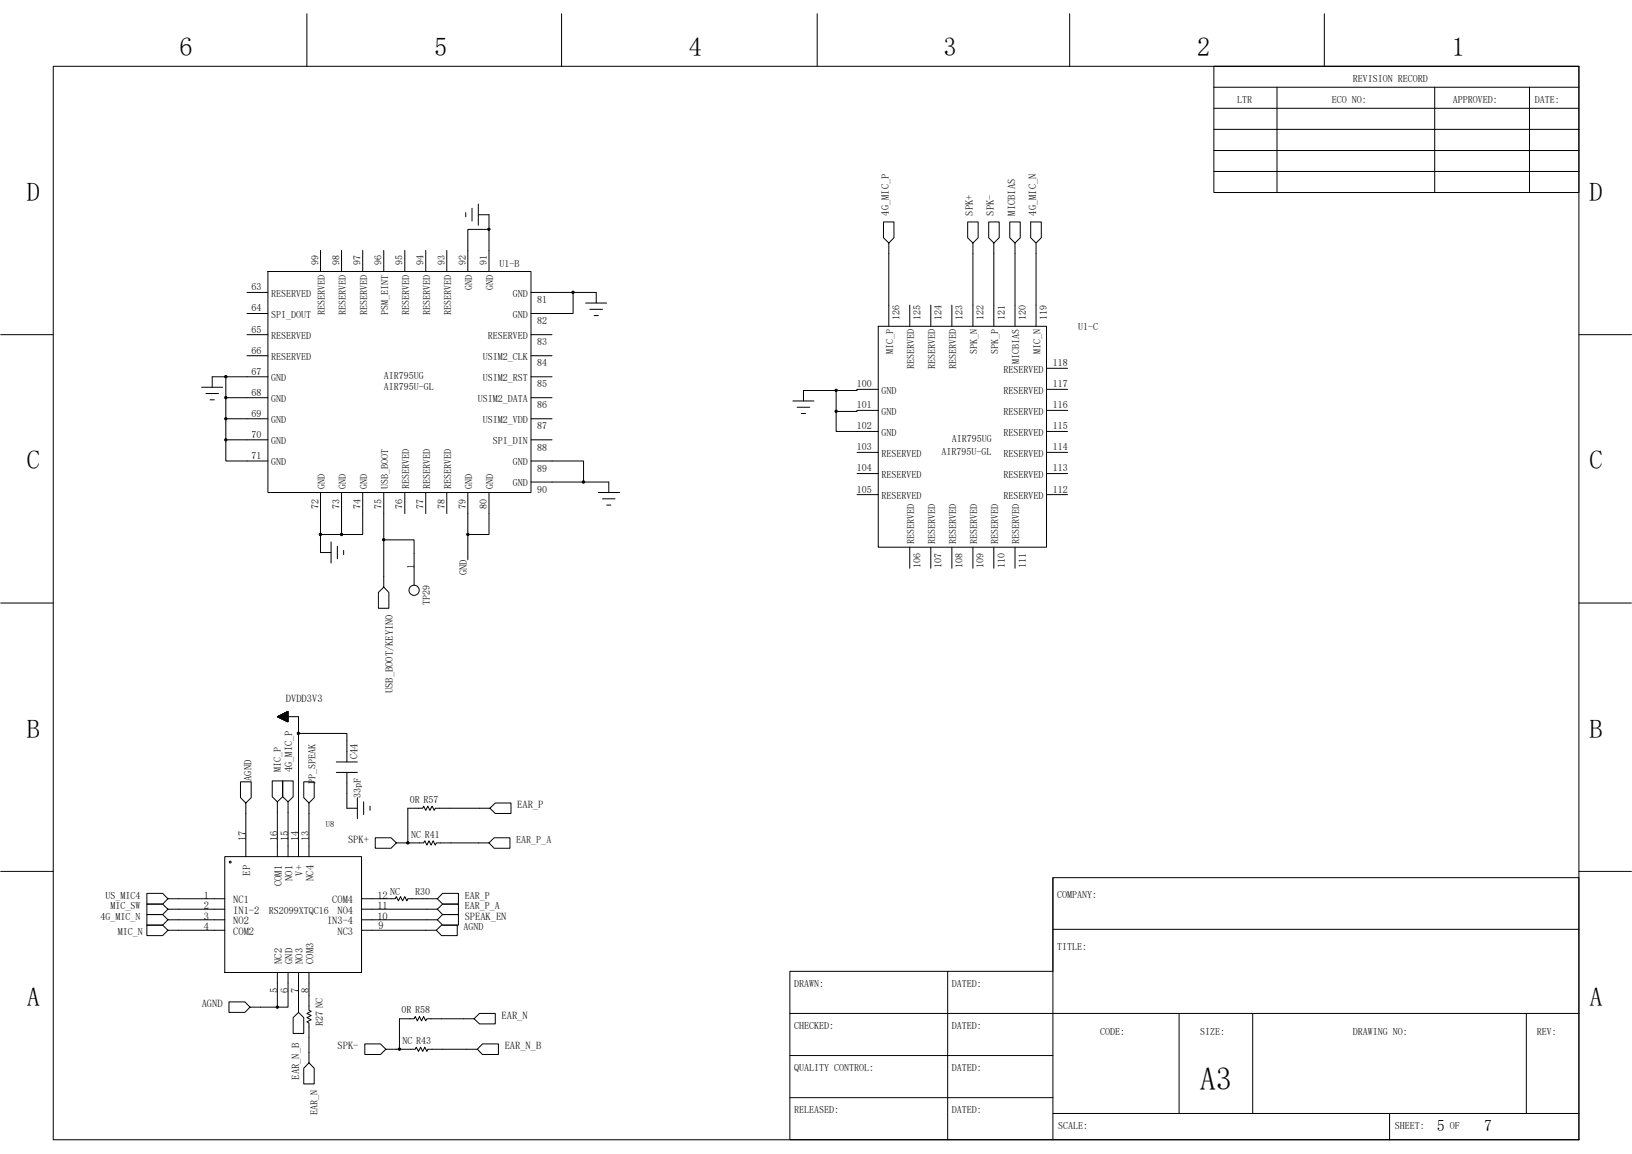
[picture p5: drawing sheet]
<svg xmlns="http://www.w3.org/2000/svg" width="297mm" height="210mm" viewBox="0 0 297 210" stroke-linecap="round" stroke-linejoin="round" font-family="sans-serif">
<g fill="none" stroke="#000" stroke-width=".18">
<path d="M9.7 12.1h277.7v195.3h-277.7zM55.9 2.5v9.6M102.2 2.5v9.6M148.7 2.5v9.6M194.7 2.5v9.6M220.9 15.9h66.5M220.9 19.7h66.5M220.9 12.1h66.5v22.9h-66.5zM232.4 15.9v19.1M241 2.5v9.6M261.1 15.9v19.1M278.4 15.9v19.1"/>
<path d="M84.8 38.7v.8M85.9 37.9v2.3M87.1 37.1v3.9M87.1 39.1h1.9v10.3M220.9 23.5h66.5M220.9 27.4h66.5M220.9 31.2h66.5M45 53.2h3.8M45 57h3.8M48.8 49.4h47.8v40.2h-47.8zM58.3 45.6v3.8M62.2 45.6v3.8"/>
<path d="M66 45.6v3.8M69.8 45.6v3.8M73.7 45.6v3.8M77.5 45.6v3.8M81.3 45.6v3.8M89 41.7h-3.8v7.7M96.6 53.2h11.9v1.9M104.3 53.2v3.8h-7.7M106.6 55.1h3.8M107.4 56.3h2.3M108.1 57.4h.8M159.8 59.4h30.7v40.2h-30.7z"/>
<path d="M161.8 44.2l-1-.9v-2.9h1.9v2.9l-.9 .9v15.2M165.6 55.5v3.9M169.4 55.5v3.9M173.2 55.5v3.9M177.1 44.2l-1-.9v-2.9h1.9v2.9l-.9 .9v15.2M180.9 44.2l-.9-.9v-2.9h1.9v2.9l-1 .9v15.2M184.7 44.2l-.9-.9v-2.9h1.9v2.9l-1 .9v15.2M188.6 44.2l-1-.9v-2.9h1.9v2.9l-.9 .9v15.2M.1 60.9h9.6M36.7 70.5h3.8M37.5 71.6h2.3M38.2 72.7h.8"/>
<path d="M41.1 68.6v3.8h7.7M41.1 72.4v3.8h7.7M41.1 76.2v3.8h7.7M45 60.9h3.8M45 64.7h3.8M48.8 68.6h-10.2v1.9M96.6 60.9h3.9M96.6 64.7h3.9M96.6 68.6h3.9M96.6 72.4h3.9M96.6 76.2h3.9M144.3 73h3.8"/>
<path d="M145.1 74.1h2.3M145.9 75.2h.7M152.2 71.1v3.8h3.8v-.2h3.8M152.2 74.9v3.6h7.6M152.2 71.1h-6v1.9M159.8 70.8h-3.8v.3h-3.8M190.5 70.8h3.8M190.5 74.7h3.8M190.5 78.5h3.8M190.5 67h3.8M287.4 60.9h9.5M41.1 80v3.9h7.7"/>
<path d="M58.3 89.6v10.9h2M60.3 98.6v3.8M61.4 99.4v2.3M62.2 89.6v7.7M66 89.6v7.7h-7.7M69.8 89.6v8.6M73.7 89.6v3.9M77.5 89.6v3.9M81.3 89.6v3.9M85.2 89.6v7.7M89 89.6v7.7h-3.8v4.6M96.6 83.9h9.6v3.8h4.6v1.9"/>
<path d="M96.6 80h3.9M96.6 87.7h9.6M108.9 89.6h3.9M109.7 90.8h2.2M110.4 91.9h.8M156 82.3h3.8M156 86.2h3.8M156 90h3.8M165.6 99.6v3.8M169.4 99.6v3.8M173.2 99.6v3.8M177.1 99.6v3.8"/>
<path d="M180.9 99.6v3.8M184.7 99.6v3.8M190.5 82.3h3.8M190.5 86.2h3.8M190.5 90h3.8M.1 109.7h9.6M62.5 100.2v.7M75.4 106.4v-8.2h-5.6v8.6l1 1v2.9h-1.9v-2.9l.9-1M287.4 109.7h9.5M50.5 130.4h.1M50.6 130.5h1.8M50.6 130.3v.2"/>
<path d="M50.6 130.3h1.8M50.7 130.3v.2M50.7 130.6h1.7M50.8 130.2v.4M50.9 130.6h1.5M50.9 130.2v.4M50.9 130.2h1.5M51 130.1v.6h1.4M51.1 130.1v.6M51.1 130.1h1.3M51.2 130v.7M51.2 130.8h1.2"/>
<path d="M51.3 130v.8M51.3 130.9h1.1M51.4 129.9v1M51.4 129.9h1M51.5 129.9v1M51.6 129.8v1.2M51.7 129.8v1.2h.7M51.8 129.7v1.4h.6M51.9 129.7h.5M51.9 129.7v1.4M52 129.6v1.6h.4M52 129.6h.4"/>
<path d="M52.1 129.6v1.6M52.1 129.6v1.7h.3M52.2 129.6h.2M52.2 129.5v1.8M52.3 129.5v1.8h.1M52.3 129.5h.1M52.4 129.4v1.9M52.4 129.8h-.7v1.2M52.4 129.9h-.9v1h.9M52.4 130h-1.2v.8M52.4 130.3h-1.6v.3M52.4 130.4h-1.9l1.9-1v1.9l-1.9-.9h3.8v25.5"/>
<path d="M54.3 133.5h8.8v5.1M61.2 138.6h3.8M.1 158.6h9.6M40.9 155.9h24.9v21.1h-24.9zM44.7 146.1l-.9-1v-2.8h1.9v2.8l-1 1v9.8M50.5 145.9l1-.9v-2.9h-2v2.9l1 .9v10M52.4 145.9l-.9-.9v-2.9h1.9v2.9l-1 .9v10M56.2 146.1l-.9-1v-2.8h1.9v2.8l-1 1v9.8M61.2 140.5h3.8M63.1 140.5v6.6h1.9M65 145.1v3.9M66.2 145.9v2.3"/>
<path d="M67.3 146.7v.7M74.2 153.4h2.9l.2-.4 .4 .8 .4-.8 .4 .8 .3-.8 .4 .8 .2-.4h9.6l.9 .9h2.9v-1.9h-2.9l-.9 1M89.2 147.1l.9-1h2.9v1.9h-2.9l-.9-.9h-10l-.2 .3-.3-.7-.5 .7-.3-.7-.4 .7-.4-.7-.2 .4h-2.7v6.3h-2.1l-.9 .9h-2.9v-1.9h2.9l.9 1M191.6 159.7v47.7M287.4 158.6h9.5M30.6 165.4l-1-.9h-2.9v1.9h2.9l1-1h10.3M30.6 169.3l-1-1h-2.9v1.9h2.9l1-.9h10.3M40.9 163.5h-10.3l-1 1h-2.9v-1.9h2.9l1 .9M40.9 167.4h-10.3l-1 .9h-2.9v-1.9h2.9l1 1M50.5 177v6.3M52.4 177v6.3h-6.9l-.9 .9h-2.9v-1.9h2.9l.9 1M54.3 177v7.2l1 1v2.8h-1.9v-2.8l.9-1"/>
<path d="M56.2 177v6.8l.4 .2-.7 .4 .7 .4-.7 .4 .7 .3-.7 .4 .3 .2v7.3l1 1v2.8h-1.9v-2.8l.9-1M65.8 167.4h13.8l1 .9h2.8v-1.9h-2.8l-1 1M79.4 169.3l1-1h2.8v1.9h-2.8l-1-.9h-13.6M79.6 163.5l1-.9h2.8v1.9h-2.8l-1-1h-5.4l-.1 .4-.4-.7-.4 .7-.4-.7-.4 .7-.4-.7-.2 .3h-6.1M79.6 165.4l1-.9h2.8v1.9h-2.8l-1-1h-13.8M143.8 176.7h47.8v-17h95.8v47.7h-143.6zM172.5 176.7v30.7M191.6 169.1h95.8M72.7 190.9h2.9l.2-.4 .4 .8 .4-.8 .3 .8 .4-.8 .4 .8 .2-.4h9l.9 1h2.9v-2h-2.9l-.9 1M86.3 185.4l1-1h2.8v1.9h-2.8l-1-.9h-8.6l-.2 .4-.4-.8-.4 .8-.4-.8-.3 .8-.4-.8-.2 .4h-2.7v5.5h-2.5l-.9 1h-2.9v-2h2.9l.9 1M143.8 192.1h47.8M143.8 199.7h47.8"/>
<path d="M143.8 184.4h143.6M214.6 184.4v18.2M228 184.4v18.2M277.8 184.4v18.2M191.6 202.6h95.8M252.9 202.6v4.8"/>
<circle cx="75.4" cy="107.4" r=".93"/>
<circle cx="41.9" cy="156.9" r=".17"/>
</g>
<g fill="#000" stroke="#000" stroke-width=".18">
<path d="M40.9 68.4h.3v.3h-.3z" fill-rule="evenodd"/>
<path d="M40.9 72.2h.3v.3h-.3z" fill-rule="evenodd"/>
<path d="M40.9 76h.3v.3h-.3z" fill-rule="evenodd"/>
<path d="M62 97.1h.3v.3h-.3z" fill-rule="evenodd"/>
<path d="M69.7 98.1h.3v.3h-.3z" fill-rule="evenodd"/>
<path d="M85 97.1h.3v.3h-.3z" fill-rule="evenodd"/>
<path d="M54.2 133.3h.3v.3h-.3z" fill-rule="evenodd"/>
<path d="M74.1 153.2h.3v.3h-.3z" fill-rule="evenodd"/>
<circle cx="89" cy="41.7" r=".21"/>
<circle cx="104.3" cy="53.2" r=".22"/>
<circle cx="152.2" cy="71" r=".21"/>
<circle cx="152.2" cy="74.8" r=".21"/>
<circle cx="41.1" cy="80" r=".21"/>
<circle cx="58.3" cy="97.3" r=".22"/>
<circle cx="106.2" cy="87.7" r=".22"/>
<circle cx="50.5" cy="183.3" r=".21"/>
<circle cx="72.7" cy="190.9" r=".21"/>
</g>
<text font-size="5.8" x="218.4" y="198.4">A3</text>
<g font-size="4.8">
<text x="32.7" y="10.1">6</text>
<text x="79" y="10.1">5</text>
<text x="125.4" y="10.1">4</text>
<text x="171.7" y="10.1">3</text>
<text x="217.9" y="10.1">2</text>
<text x="264.2" y="10.1">1</text>
<text x="4.9" y="36.6">D</text>
<text x="289.3" y="36.6">D</text>
<text x="4.9" y="85.4">C</text>
<text x="289.3" y="85.4">C</text>
<text x="4.9" y="134.2">B</text>
<text x="289.3" y="134.2">B</text>
<text x="4.9" y="183.1">A</text>
<text x="289.3" y="183.1">A</text>
</g>
<g font-size="2.9">
<text x="261.5" y="205.8">5</text>
<text x="270.1" y="205.8">7</text>
</g>
<g font-size="1.9">
<text x="161.8" y="39.2" transform="rotate(-90 161.8 39.2)">4G_MIC_P</text>
<text x="177.1" y="39.2" transform="rotate(-90 177.1 39.2)">SPK+</text>
<text x="180.9" y="39.2" transform="rotate(-90 180.9 39.2)">SPK-</text>
<text x="184.7" y="39.2" transform="rotate(-90 184.7 39.2)">MICBIAS</text>
<text x="188.6" y="39.2" transform="rotate(-90 188.6 39.2)">4G_MIC_N</text>
<text x="85" y="104.7" transform="rotate(-90 85 104.7)">GND</text>
<text x="52" y="127.7">DVDD3V3</text>
<text x="71.5" y="126.1" transform="rotate(-90 71.5 126.1)">USB_BOOT/KEYIN0</text>
<text x="45.8" y="142.1" transform="rotate(-90 45.8 142.1)">AGND</text>
<text x="53.2" y="140.5" transform="rotate(-90 53.2 140.5)">4G_MIC_P</text>
<text x="65" y="138.2" transform="rotate(-90 65 138.2)">C44</text>
<text x="94.1" y="147.1">EAR_P</text>
<text x="44.7" y="153" transform="rotate(-90 44.7 153)">17</text>
<text x="50.5" y="153" transform="rotate(-90 50.5 153)">16</text>
<text x="52.4" y="153" transform="rotate(-90 52.4 153)">15</text>
<text x="54.3" y="153" transform="rotate(-90 54.3 153)">14</text>
<text x="56.2" y="153" transform="rotate(-90 56.2 153)">13</text>
<text x="63.3" y="153.4">SPK+</text>
<text x="45.5" y="159.3" transform="rotate(-90 45.5 159.3)">EP</text>
<text x="51.3" y="161.2" transform="rotate(-90 51.3 161.2)">COM1</text>
<text x="53.2" y="160.3" transform="rotate(-90 53.2 160.3)">NO1</text>
<text x="55.1" y="159.3" transform="rotate(-90 55.1 159.3)">V+</text>
<text x="57" y="160.3" transform="rotate(-90 57 160.3)">NC4</text>
<text x="37.1" y="163.5">1</text>
<text x="37.1" y="165.4">2</text>
<text x="37.1" y="167.4">3</text>
<text x="42.5" y="164.3">NC1</text>
<text x="42.5" y="166.2">IN1-2</text>
<text x="60.5" y="164.3">COM4</text>
<text x="61.4" y="166.2">NO4</text>
<text x="68.7" y="167.4">10</text>
<text x="68.7" y="165.4">11</text>
<text x="68.7" y="163.5">12</text>
<text x="84.6" y="167.4">SPEAK_EN</text>
<text x="37.1" y="169.3">4</text>
<text x="42.5" y="168.2">NO2</text>
<text x="42.5" y="170.1">COM2</text>
<text x="59.5" y="168.2">IN3-4</text>
<text x="61.4" y="170.1">NC3</text>
<text x="68.9" y="169.1">9</text>
<text x="51.3" y="175.4" transform="rotate(-90 51.3 175.4)">NC2</text>
<text x="53.2" y="175.4" transform="rotate(-90 53.2 175.4)">GND</text>
<text x="55.1" y="175.4" transform="rotate(-90 55.1 175.4)">NO3</text>
<text x="57" y="175.4" transform="rotate(-90 57 175.4)">COM3</text>
<text x="36.7" y="183.3">AGND</text>
<text x="50.5" y="180.8" transform="rotate(-90 50.5 180.8)">5</text>
<text x="52.4" y="180.8" transform="rotate(-90 52.4 180.8)">6</text>
<text x="54.3" y="180.8" transform="rotate(-90 54.3 180.8)">7</text>
<text x="56.2" y="180.8" transform="rotate(-90 56.2 180.8)">8</text>
<text x="91.3" y="185.4">EAR_N</text>
<text x="61.4" y="190.9">SPK-</text>
<text x="91.9" y="190.9">EAR_N_B</text>
<text x="54.4" y="196.4" transform="rotate(-90 54.4 196.4)">EAR_N_B</text>
</g>
<g font-size="1.8">
<text x="246.2" y="14.9">REVISION RECORD</text>
<text x="225.1" y="18.8">LTR</text>
<text x="242.4" y="18.8">ECO NO:</text>
<text x="264.4" y="18.8">APPROVED:</text>
<text x="279.4" y="18.8">DATE:</text>
<text x="45.8" y="52.8">63</text>
<text x="49.3" y="54">RESERVED</text>
<text x="58" y="48.2" transform="rotate(-90 58 48.2)">99</text>
<text x="61.8" y="48.2" transform="rotate(-90 61.8 48.2)">98</text>
<text x="65.6" y="48.2" transform="rotate(-90 65.6 48.2)">97</text>
<text x="69.5" y="48.2" transform="rotate(-90 69.5 48.2)">96</text>
<text x="73.3" y="48.2" transform="rotate(-90 73.3 48.2)">95</text>
<text x="77.1" y="48.2" transform="rotate(-90 77.1 48.2)">94</text>
<text x="80.9" y="48.2" transform="rotate(-90 80.9 48.2)">93</text>
<text x="84.8" y="48.2" transform="rotate(-90 84.8 48.2)">92</text>
<text x="85.9" y="52.7" transform="rotate(-90 85.9 52.7)">GND</text>
<text x="88.6" y="48.2" transform="rotate(-90 88.6 48.2)">91</text>
<text x="89.8" y="52.7" transform="rotate(-90 89.8 52.7)">GND</text>
<text x="90.9" y="48.6">U1-B</text>
<text x="93.3" y="54">GND</text>
<text x="45.8" y="56.7">64</text>
<text x="49.3" y="57.8">SPI_DOUT</text>
<text x="59.1" y="57.3" transform="rotate(-90 59.1 57.3)">RESERVED</text>
<text x="62.9" y="57.3" transform="rotate(-90 62.9 57.3)">RESERVED</text>
<text x="66.8" y="57.3" transform="rotate(-90 66.8 57.3)">RESERVED</text>
<text x="70.6" y="57.3" transform="rotate(-90 70.6 57.3)">PSM_EINT</text>
<text x="74.5" y="57.3" transform="rotate(-90 74.5 57.3)">RESERVED</text>
<text x="78.3" y="57.3" transform="rotate(-90 78.3 57.3)">RESERVED</text>
<text x="82.1" y="57.3" transform="rotate(-90 82.1 57.3)">RESERVED</text>
<text x="93.3" y="57.8">GND</text>
<text x="97.8" y="55.2">81</text>
<text x="97.8" y="59">82</text>
<text x="163.7" y="58.2" transform="rotate(-90 163.7 58.2)">126</text>
<text x="167.5" y="58.2" transform="rotate(-90 167.5 58.2)">125</text>
<text x="171.4" y="58.2" transform="rotate(-90 171.4 58.2)">124</text>
<text x="175.2" y="58.2" transform="rotate(-90 175.2 58.2)">123</text>
<text x="179" y="58.2" transform="rotate(-90 179 58.2)">122</text>
<text x="182.9" y="58.2" transform="rotate(-90 182.9 58.2)">121</text>
<text x="186.7" y="58.2" transform="rotate(-90 186.7 58.2)">120</text>
<text x="190.5" y="58.2" transform="rotate(-90 190.5 58.2)">119</text>
<text x="45.8" y="60.5">65</text>
<text x="45.8" y="64.3">66</text>
<text x="49.3" y="61.7">RESERVED</text>
<text x="49.3" y="65.5">RESERVED</text>
<text x="87.9" y="65.5">USIM2_CLK</text>
<text x="88.8" y="61.7">RESERVED</text>
<text x="97.8" y="62.8">83</text>
<text x="162.6" y="64.5" transform="rotate(-90 162.6 64.5)">MIC_P</text>
<text x="177.9" y="64.5" transform="rotate(-90 177.9 64.5)">SPK_N</text>
<text x="181.7" y="64.5" transform="rotate(-90 181.7 64.5)">SPK_P</text>
<text x="189.4" y="64.5" transform="rotate(-90 189.4 64.5)">MIC_N</text>
<text x="196.2" y="60.1">U1-C</text>
<text x="45.8" y="68.2">67</text>
<text x="45.8" y="72">68</text>
<text x="49.3" y="69.3">GND</text>
<text x="69.8" y="69">AIR795UG</text>
<text x="69.8" y="70.9">AIR795U-GL</text>
<text x="87.9" y="69.3">USIM2_RST</text>
<text x="97.8" y="66.7">84</text>
<text x="97.8" y="70.5">85</text>
<text x="156" y="70.5">100</text>
<text x="160.4" y="71.6">GND</text>
<text x="166.4" y="67.2" transform="rotate(-90 166.4 67.2)">RESERVED</text>
<text x="170.2" y="67.2" transform="rotate(-90 170.2 67.2)">RESERVED</text>
<text x="174" y="67.2" transform="rotate(-90 174 67.2)">RESERVED</text>
<text x="182.6" y="71.6">RESERVED</text>
<text x="182.6" y="67.8">RESERVED</text>
<text x="185.5" y="66.3" transform="rotate(-90 185.5 66.3)">MICBIAS</text>
<text x="191.6" y="70.5">117</text>
<text x="191.6" y="66.6">118</text>
<text x="45.8" y="75.8">69</text>
<text x="49.3" y="73.2">GND</text>
<text x="49.3" y="77">GND</text>
<text x="87" y="73.2">USIM2_DATA</text>
<text x="87.9" y="77">USIM2_VDD</text>
<text x="97.8" y="74.3">86</text>
<text x="156" y="74.3">101</text>
<text x="160.4" y="75.5">GND</text>
<text x="182.6" y="75.5">RESERVED</text>
<text x="191.6" y="74.3">116</text>
<text x="45.8" y="79.6">70</text>
<text x="45.8" y="83.5">71</text>
<text x="49.3" y="80.8">GND</text>
<text x="89.7" y="80.8">SPI_DIN</text>
<text x="97.8" y="78.1">87</text>
<text x="97.8" y="82">88</text>
<text x="156" y="78.1">102</text>
<text x="156" y="81.9">103</text>
<text x="160.4" y="79.3">GND</text>
<text x="160.4" y="83.1">RESERVED</text>
<text x="171.3" y="82.7">AIR795U-GL</text>
<text x="173.2" y="80.5">AIR795UG</text>
<text x="182.6" y="83.1">RESERVED</text>
<text x="182.6" y="79.3">RESERVED</text>
<text x="191.6" y="81.9">114</text>
<text x="191.6" y="78.1">115</text>
<text x="49.3" y="84.7">GND</text>
<text x="59.1" y="89" transform="rotate(-90 59.1 89)">GND</text>
<text x="62.9" y="89" transform="rotate(-90 62.9 89)">GND</text>
<text x="66.8" y="89" transform="rotate(-90 66.8 89)">GND</text>
<text x="70.6" y="89" transform="rotate(-90 70.6 89)">USB_BOOT</text>
<text x="74.5" y="89" transform="rotate(-90 74.5 89)">RESERVED</text>
<text x="78.3" y="89" transform="rotate(-90 78.3 89)">RESERVED</text>
<text x="82.1" y="89" transform="rotate(-90 82.1 89)">RESERVED</text>
<text x="85.9" y="89" transform="rotate(-90 85.9 89)">GND</text>
<text x="89.8" y="89" transform="rotate(-90 89.8 89)">GND</text>
<text x="93.3" y="84.7">GND</text>
<text x="93.3" y="88.5">GND</text>
<text x="97.8" y="85.8">89</text>
<text x="97.8" y="89.7">90</text>
<text x="156" y="85.8">104</text>
<text x="156" y="89.6">105</text>
<text x="160.4" y="87">RESERVED</text>
<text x="182.6" y="87">RESERVED</text>
<text x="191.6" y="89.6">112</text>
<text x="191.6" y="85.8">113</text>
<text x="58" y="92.6" transform="rotate(-90 58 92.6)">72</text>
<text x="61.8" y="92.6" transform="rotate(-90 61.8 92.6)">73</text>
<text x="65.6" y="92.6" transform="rotate(-90 65.6 92.6)">74</text>
<text x="69.5" y="92.6" transform="rotate(-90 69.5 92.6)">75</text>
<text x="73.3" y="92.6" transform="rotate(-90 73.3 92.6)">76</text>
<text x="77.1" y="92.6" transform="rotate(-90 77.1 92.6)">77</text>
<text x="80.9" y="92.6" transform="rotate(-90 80.9 92.6)">78</text>
<text x="84.8" y="92.6" transform="rotate(-90 84.8 92.6)">79</text>
<text x="88.6" y="92.6" transform="rotate(-90 88.6 92.6)">80</text>
<text x="160.4" y="90.8">RESERVED</text>
<text x="182.6" y="90.8">RESERVED</text>
<text x="166.4" y="99" transform="rotate(-90 166.4 99)">RESERVED</text>
<text x="170.2" y="99" transform="rotate(-90 170.2 99)">RESERVED</text>
<text x="174" y="99" transform="rotate(-90 174 99)">RESERVED</text>
<text x="177.9" y="99" transform="rotate(-90 177.9 99)">RESERVED</text>
<text x="181.7" y="99" transform="rotate(-90 181.7 99)">RESERVED</text>
<text x="185.5" y="99" transform="rotate(-90 185.5 99)">RESERVED</text>
<text x="75.4" y="103.6" transform="rotate(-90 75.4 103.6)">1</text>
<text x="167.5" y="103.4" transform="rotate(-90 167.5 103.4)">106</text>
<text x="171.4" y="103.4" transform="rotate(-90 171.4 103.4)">107</text>
<text x="175.2" y="103.4" transform="rotate(-90 175.2 103.4)">108</text>
<text x="179" y="103.4" transform="rotate(-90 179 103.4)">109</text>
<text x="182.9" y="103.4" transform="rotate(-90 182.9 103.4)">110</text>
<text x="186.7" y="103.4" transform="rotate(-90 186.7 103.4)">111</text>
<text x="78.2" y="110.1" transform="rotate(-90 78.2 110.1)">TP29</text>
<text x="51.1" y="140.5" transform="rotate(-90 51.1 140.5)">MIC_P</text>
<text x="57.4" y="142.7" transform="rotate(-90 57.4 142.7)">PP_SPEAK</text>
<text x="65.7" y="145.2" transform="rotate(-90 65.7 145.2)">33pF</text>
<text x="74.6" y="146.1">0R R57</text>
<text x="74.8" y="152.4">NC R41</text>
<text x="94" y="153.4">EAR_P_A</text>
<text x="18.3" y="167.4">4G_MIC_N</text>
<text x="19.2" y="163.5">US_MIC4</text>
<text x="20.1" y="165.4">MIC_SW</text>
<text x="49" y="166.2">RS2099XTQC16</text>
<text x="71" y="162.8">NC</text>
<text x="75.6" y="162.8">R30</text>
<text x="84.6" y="163.5">EAR_P</text>
<text x="84.6" y="165.4">EAR_P_A</text>
<text x="192.4" y="163.4">COMPANY:</text>
<text x="21.4" y="170.1">MIC_N</text>
<text x="84.4" y="169.3">AGND</text>
<text x="192.4" y="172.9">TITLE:</text>
<text x="144.5" y="179.6">DRAWN:</text>
<text x="173.2" y="179.6">DATED:</text>
<text x="73.1" y="184.4">0R R58</text>
<text x="58.8" y="186.8" transform="rotate(-90 58.8 186.8)">R27 NC</text>
<text x="73.3" y="189.9">NC R43</text>
<text x="144.5" y="187.3">CHECKED:</text>
<text x="173.2" y="187.3">DATED:</text>
<text x="200.3" y="188.3">CODE:</text>
<text x="218.4" y="188.3">SIZE:</text>
<text x="246.2" y="188.3">DRAWING NO:</text>
<text x="279.7" y="188.3">REV:</text>
<text x="144.5" y="194.9">QUALITY CONTROL:</text>
<text x="173.2" y="194.9">DATED:</text>
<text x="57.8" y="202.9" transform="rotate(-90 57.8 202.9)">EAR_N</text>
<text x="144.5" y="202.6">RELEASED:</text>
<text x="173.2" y="202.6">DATED:</text>
<text x="192.6" y="205.5">SCALE:</text>
<text x="253.9" y="205.5">SHEET:</text>
<text x="263.9" y="205.5">OF</text>
</g>
<text font-size="1.5" x="59.3" y="150.5">U8</text>
</svg>
